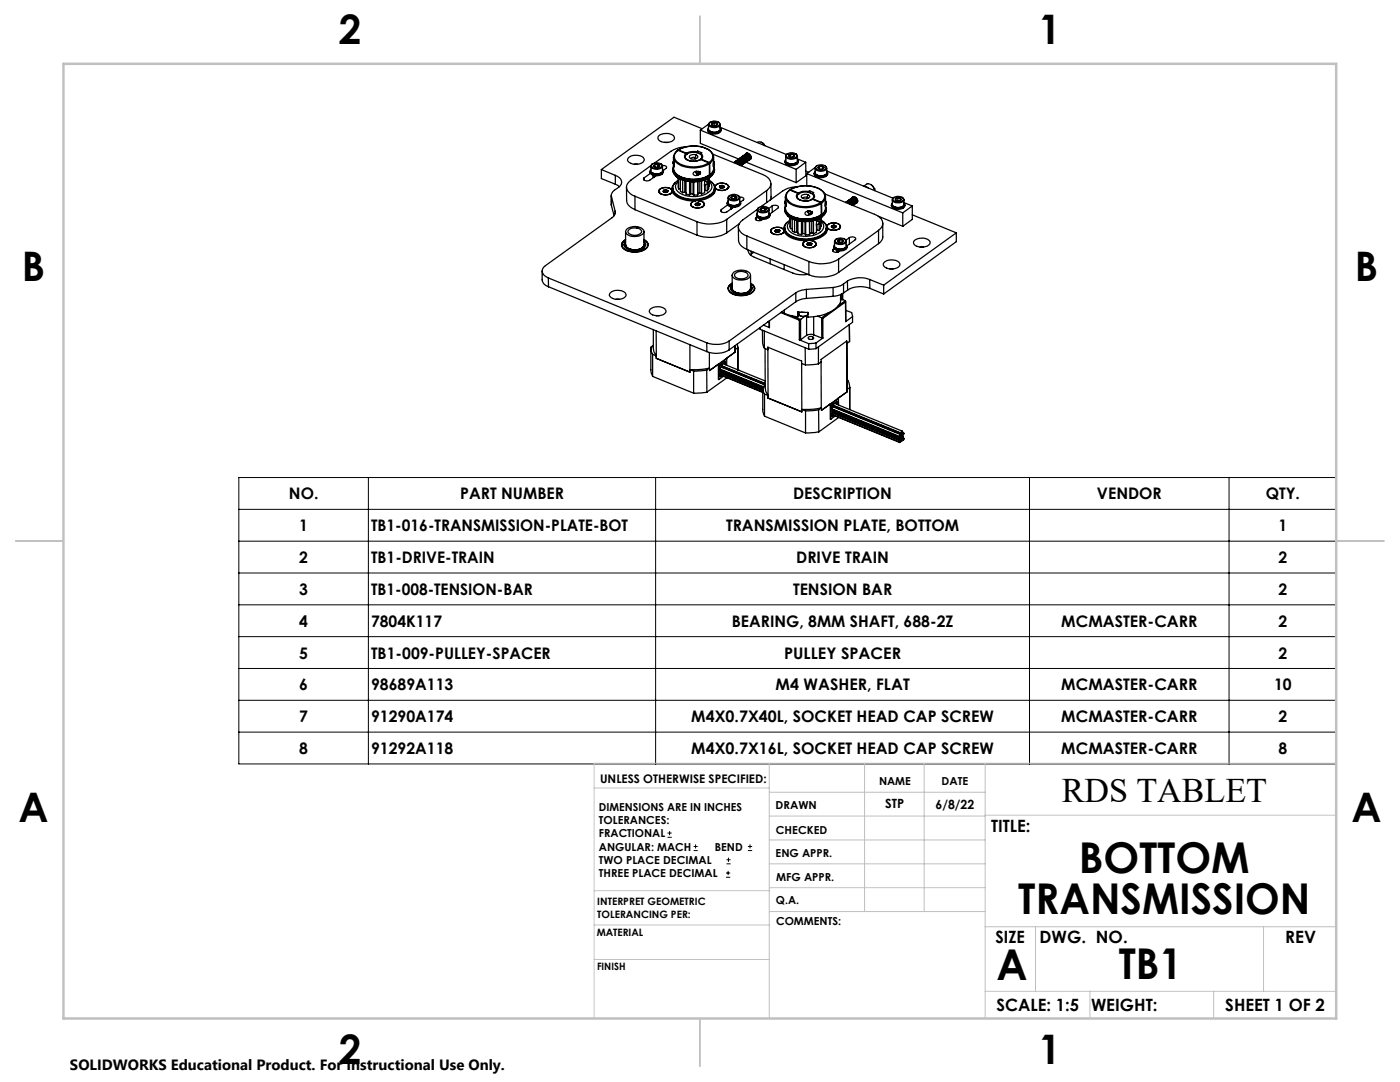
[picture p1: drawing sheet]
<svg xmlns="http://www.w3.org/2000/svg" width="279mm" height="216mm" viewBox="0 0 279 216" stroke-linecap="round" stroke-linejoin="round" font-family="sans-serif">
<g fill="none" stroke="#000" stroke-width=".2">
<path d="M47.7 95.3h219v57.1h-219zM73.5 95.3v57.1M130.8 95.3v57.1M205.5 95.3v57.1M245.3 95.3v57.1M47.7 101.6h219M47.7 108h219M47.7 114.3h219M47.7 120.7h219M47.7 127h219M47.7 133.4h219M47.7 139.7h219"/>
<path d="M47.7 146.1h219M133.2 167.1h.9M133.2 166.2h.9M133.6 165.8v.9M138.4 169.7h.8M138.4 168.9h.8M138.8 168.5v.8M144.9 175h.8M144.9 174.2h.8M145 172.4h.8M145 171.6h.8M145.3 173.8v.8"/>
<path d="M145.4 171.1v.9M149.3 169.7h.8M149.3 168.9h.8M149.7 168.5v.8"/>
</g>
<g fill="none" stroke="#c0c0c0" stroke-width=".2">
<path d="M118.6 157.2h34.9M153.5 152.3v50.9M153.5 158.1h43.1M172.5 152.3v29.6M184.4 152.3v29.6M196.6 152.3v50.9M266.7 152.3h-148.1v50.9M118.6 177.7h35M153.5 167.6h43.1M153.5 162.8h43.1M153.5 172.4h43.1M153.5 177.1h43.1"/>
<path d="M196.6 162.7h70.1M118.6 191.5h34.9M118.6 184.6h35M153.6 181.9h43M196.6 197.8h70.1M196.6 184.9h70.1M206.7 184.9v12.9M217.5 197.8v5.4M242.2 197.8v5.4M252.2 184.9v12.9"/>
</g>
<path d="M139.7 3.2v9.5M3.1 107.9h9.6M266.7 107.9h9.5M139.7 203.2v9.6" fill="none" stroke="#c0c0c0" stroke-width=".25"/>
<path d="M12.7 12.7h254v190.5h-254z" fill="none" stroke="#c0c0c0" stroke-width=".5"/>
<g fill="none" stroke="#000" stroke-width=".25">
<path d="M120 33.8l2.8 1.2M120 33.8v1.8l2.8 1.2M122 39v2M122 39.2l.8 3M122 39.2v1.8M122.8 35a1.3 1.3 0 0 1 1.2 1 1.3 1.3 0 0 1-.6 1.4l-.8 .6a1.21 1.21 0 0 0-.6 1.2M122.8 36.8l.8 .5M122.8 35v1.8M125 37.4l.1 2.6a2.17 2.17 0 0 0 1.6 1.8M125.4 31.5a2.32 2.32 0 0 1 3.1 .1 1.07 1.07 0 0 1-1.3 1.2 1.81 1.81 0 0 1-2-.8zM126.6 32.8h.6M126.7 39.2l12.4 5"/>
<path d="M126.7 39.2v2.6M128.6 35.5v.4M129.8 34.6l-1.2 .9M129.9 33.1l-4 2.8a1.6 1.6 0 0 0-.9 1.6 1.6 1.6 0 0 0 1.2 1.4l.5 .3M130.2 34.5a1.66 1.66 0 0 0 1.7 0M130.2 32.7l1-.2a.65 .65 0 0 1 .8 .8 1.31 1.31 0 0 1-2-.2zM130.2 32.7l-.3 .5a1.46 1.46 0 0 0 2.3 0l-.4-.5M130.4 35.2h.1M130.5 35.2l-.1 .2M130.5 35.1v.3l-.1-.2M130.7 32.8l-.2 .3M130.7 32.8v.5l-.2-.2"/>
<path d="M130.7 35.2l-.3-.2 .2 .3M131 35.1l-1.5 1h-.6l-.4-.2-.1-.1 .2-.3M131.3 32.7l.3 .3M131.3 32.7l-.6 .1M131.3 32.7v.6M131.4 27.1a2.38 2.38 0 0 1 3.1 .2 .79 .79 0 0 1-.8 1l-.9 .1a1.21 1.21 0 0 1-1.5-1zM131.5 38.2h.1M131.5 38.2l.3 .5M131.6 33a.64 .64 0 0 1-1.1 .1M131.6 33l-.2 .3M131.7 37.8a1.69 1.69 0 0 1 2.5 .4 1.64 1.64 0 0 1-2.7 0zM132.2 33l.6 .1 .2 .2v.2l-.6 .5"/>
<path d="M132.2 33.1v1a1.44 1.44 0 0 1-2.3 0v-.9M132.2 33.8l.1 .2a.93 .93 0 0 1-1.2 .9h-.4a.85 .85 0 0 1-.9-.9l.1-.2M132.4 34.1v.2a1.58 1.58 0 0 1-2.7 0v-.1M132.4 38.2l.3 .2 .5-.1M132.4 38.2l.1 .1M132.4 38v.2M132.4 38v.3M132.6 28.4h.7M132.9 37.9l.4 .1M132.9 37.9l-.5 .1M132.9 38.3l-.3 .1M132.9 38.3l.1 .1"/>
<path d="M132.9 37.9v.4M133.3 38l-.1 .3M133.9 38.6l-.1 .1M134.1 37.9a1.88 1.88 0 0 0-2.6 0 .94 .94 0 0 0 1.2 1h.4a1.18 1.18 0 0 0 1.1-.6M134.1 37.9v.1l.2-.5v.1a3.1 3.1 0 0 0 3 2.2 5.5 5.5 0 0 0 5.1-1.5l.2-.8 .2 .5M134.2 38.1l-.3 .5M134.2 38.3a4.9 4.9 0 0 0 4.4 1.8M134.2 38.2v.1M134.3 33.8a2.46 2.46 0 0 0 2.4 2.2 6.3 6.3 0 0 0 5.4-1l.5-.7v-.5M134.3 33.8a2.76 2.76 0 0 0 2.7 2.1 5.7 5.7 0 0 0 5.3-1.2l.3-.9M134.3 32.4l.1 .2M134.3 37.6v.6l.1 .4"/>
<path d="M134.4 32.6h.1M134.4 31.4l.1 1.1a.47 .47 0 0 1 0 .8l-.1-1.1M134.4 33.2l-.1 .6M134.4 32.2l-.1 .2M134.4 32.3v.2l.2 .4M134.4 32.2v.2M134.7 36.5a1.85 1.85 0 0 0-.6 1.4M134.9 35.2a6.4 6.4 0 0 0 6.8 .2M135.3 30a1.42 1.42 0 0 0 .1 2.5 6.1 6.1 0 0 0 6 0M135.3 30a1.53 1.53 0 0 0-.8 1.5 1.53 1.53 0 0 0 1 1.3 6.3 6.3 0 0 0 6.1-.1M135.3 30l1.6 .7M135.3 36l-.6 .5"/>
<path d="M135.3 39.1a6.6 6.6 0 0 0 6.3 0M135.3 35.5l.1 2.2M135.4 29.9a5.7 5.7 0 0 1 6.5 .4 1.36 1.36 0 0 1-.4 2.1M135.4 29.9l-.1 .1M135.4 29.9l1.6 .7M135.4 29.9a6.5 6.5 0 0 1 6.4 .2 1.43 1.43 0 0 1-.2 2.5M135.4 37.7h.4M135.4 35.6v2.1M135.8 35.7v2.4l.4 .4M136.2 35.9v2.6M136.7 38.3l-.5 .2M136.7 38.3l.2 .1"/>
<path d="M136.7 36.1v2.2M136.7 31.3a2.04 2.04 0 0 0 3 .5M136.9 29.3l-1.3 .2-1.2 .4-3.8 2.6M136.9 30.7a.75 .75 0 0 0-.2 .8 .75 .75 0 0 0 .6 .5l.8 .2a2.37 2.37 0 0 0 1.7-.4M136.9 30.7l.2 .1M136.9 36.1v2.6l.7 .2M137 30.6l.1 .2M137.6 36.2v2.7M137.7 31l.6-.2a.71 .71 0 0 1 .9 .6 .95 .95 0 0 1-1.6-.2zM137.9 36.3v2.4M137.9 38.7l-.3 .2M137.9 38.7h.4"/>
<path d="M138.3 38.7l.2 .2M138.3 36.3v2.4M138.4 34.5a.8 .8 0 0 1 1.3 .1 .8 .8 0 0 1-1.4 0zM138.5 36.3v2.6M138.7 31.5l.3 .1M138.7 31.5l-.4-.1-.4 .2M138.7 31.5v.2M138.9 34.3v.1M138.9 34.2v.1M138.9 34.5h.1M138.9 34.2v.2M138.9 30.9l-.2 .6"/>
<path d="M139 34.2l-.1 .3 .3 .2M139.1 30.3a3.3 3.3 0 0 0-2.1 .3M139.1 30.3l-.1 .2M139.1 34.7h.1M139.1 34.7l.2 .1zM139.2 34.2l.3 .4-.3 .1M139.2 36.2v2.7h-.7M139.2 30.2l.9 .3-.2 .1M139.2 30.2l-.1 .1M139.2 30.2l.1 .3M139.3 34.1a.32 .32 0 0 1 .4 .5 .32 .32 0 0 1-.5 .1M139.5 34.3l.1 .1"/>
<path d="M139.6 34.7l.1-.3v.3l-.2 .1M139.7 34.4l-.1 .2M139.7 38.5l-.5 .1M139.7 38.5l.3 .2M139.7 36.2v2.3M139.7 34.2v.5M139.7 31.9a.62 .62 0 0 0 .1-1.1 2.34 2.34 0 0 0-3 .3 .73 .73 0 0 0 .5 .9M139.8 26l19.1 7.8M139.8 26v2.6l7.7 3.1M139.8 31.8l-.1 .1M139.8 31.8l1.6 .7M139.9 30.6a.64 .64 0 0 1 0 1.1"/>
<path d="M139.9 30.6l-.1 .2M139.9 31.7l-.1 .2M139.9 31.7l1.6 .7M140 36.1v2.6M140.1 31.4l-.3 .4M140.1 31.3v.1M140.1 25.7l-5.6-2.3-14.5 10.4M140.6 35.9v2.5l-.6 .3M140.6 36.1h.1M140.7 36.1l.4 .2M140.7 36.9l-.1 .1M140.7 38l-.1 .1"/>
<path d="M140.7 38l.4 .1M140.7 35.9v.2M140.7 36.9v1.1M141.1 36.3v.5M141.1 36.8l-.4 .1M141.1 35.7v.6M141.1 36.8v1.3M141.3 25.9v.1a1.65 1.65 0 0 0 2.6 .2v-.3M141.4 24.8v1a1.38 1.38 0 0 0 2.3 0v-1M141.4 25.5a.5 .5 0 0 0 .2 .9 1.59 1.59 0 0 0 2.3-.6M141.4 32.5l.2 .2M141.4 35a6.3 6.3 0 0 1-5.8 .1"/>
<path d="M141.4 35.6v2.1l-.3 .4M141.4 24.8l-1.6 1.2M141.5 35.9l.6 .5M141.5 32.4l.1 .2M141.5 36.2a1.29 1.29 0 0 1-.2 2.2 5.5 5.5 0 0 1-6-.2 1.24 1.24 0 0 1 0-2M141.5 35.5v1.7l-.1 .1M141.6 24.6a1.33 1.33 0 0 1 2 .1 1.21 1.21 0 0 1-2.1 .1zM141.6 32.7v2.2a6.2 6.2 0 0 1-6.5-.1l-.3-.3a2.29 2.29 0 0 1-.4-1.7M141.6 32.6l.1 2.3M141.7 26.2a1.74 1.74 0 0 0 1.8 0M141.7 34.9l-.1 .1M141.8 24.4h-.2a.43 .43 0 0 0-.2 .4 .43 .43 0 0 0 .2 .4l.7 .2a1.04 1.04 0 0 0 1.4-.7l-.3-.3"/>
<path d="M142.1 24.6v.3M142.1 36.4a1.63 1.63 0 0 1-.8 2.7 6.3 6.3 0 0 1-6.6-.6 1.35 1.35 0 0 1 0-2M142.1 24.9h.1M142.1 36.4l.6 .8M142.3 30.8l9.9 4a1.88 1.88 0 0 1 1.5 2.5l-.7 .7M142.4 33.2a1.58 1.58 0 0 1-.7 1.7M142.4 31.3v1.9M142.4 33.4l.1 .4a2.79 2.79 0 0 1-2.8 2 5.5 5.5 0 0 1-5-1.3l-.3-.4v-.7M142.4 33.2l.2 .6M142.4 33.2h.1M142.5 24.4l.6 .2M142.5 24.4l-.4 .2"/>
<path d="M142.5 24.4v.6M142.6 32.5l-.2-.3a.76 .76 0 0 1 0 1M142.6 37.7l-.2 .9M142.6 32.5h.1M142.7 37.2l.4 .6M142.7 37.2a1.78 1.78 0 0 1 2.7-.1 .74 .74 0 0 1-.9 .9l-1.2-.1-.5-.3M142.8 37.6a2.36 2.36 0 0 1-2 2.1l-1.4 .3M142.8 37.5v.1M142.9 36.9a1.88 1.88 0 0 1 2.4 .2l.1 .2a1.67 1.67 0 0 1-2.7 .1zM143.1 24.6v.3M143.1 24.9a.85 .85 0 0 1-1 0M143.1 24.9h-.1"/>
<path d="M143.6 37.4l.3 .1 .5-.1M143.6 37.4l.1 .1M143.7 37.1l-.1 .3M143.7 37.1v.3M143.7 25.5l.2 .3M143.7 25.4l13.3 5.4M144.1 37l.4 .2M144.1 37l-.4 .1M144.1 37.5h-.2M144.1 37.5h.2M144.1 37v.5M144.5 37.2l-.1 .2"/>
<path d="M145.4 37.3h.1M145.4 37.3l-.3 .5M145.6 39.1a1.35 1.35 0 0 1 1.9 .2 1.12 1.12 0 0 1-1.8 .5l-.3-.4zM145.7 39l-.4 .5a1.46 1.46 0 0 0 2.3 0l-.4-.5M145.9 39.4l.6 .3 .4-.1M145.9 39.4l.2 .2M146.1 39.1l-.2 .3M146.1 39.1v.5M146.5 32.4h.5l.4 .4M146.5 32.4h.1M146.5 32.5a.62 .62 0 0 1 .7-.2 .62 .62 0 0 1 .4 .6M146.6 39.1l.4 .2"/>
<path d="M146.6 39.1h-.5M146.6 32.3h.1M146.6 39.1v.6M146.6 32.4v-.1a.66 .66 0 0 1 .8 0 .66 .66 0 0 1 .3 .7M146.8 32.2h.1M146.9 32.1a.73 .73 0 0 1 .9 .9M147 32.3a.56 .56 0 0 1 .7 .7M147 39.3l-.1 .3M147.1 32a.67 .67 0 0 1 .8 .1 .67 .67 0 0 1 .1 .9h-.1M147.1 32h-.1a.72 .72 0 0 1 .8 .3 .72 .72 0 0 1 .1 .8M147.2 32a.66 .66 0 0 1 .9 0 .66 .66 0 0 1 .1 .8M147.2 31.9h.1"/>
<path d="M147.3 31.8h.1M147.4 31.9a.63 .63 0 0 1 .8 0 .63 .63 0 0 1 0 .9M147.5 31.7h.1M147.5 31.8v-.1a.63 .63 0 0 1 .9 .1 .63 .63 0 0 1-.1 .9M147.6 39.3l.6 .1 .2 .3-.6 .6M147.6 31.6h.1M147.6 31.7v-.1a.63 .63 0 0 1 .9 .1 .63 .63 0 0 1-.1 .9M147.6 39.4v1a1.41 1.41 0 0 1-2.3 0v-.9M147.7 31.5h.1M147.9 31.4a.68 .68 0 0 1 .8 .2 .68 .68 0 0 1 0 .9h-.1M147.9 31.4h.1M148 32.9h.1"/>
<path d="M148.1 31.3a.66 .66 0 0 1 .8 .1 .66 .66 0 0 1 .1 .8l-.1 .1M148.1 31.3h-.1a.68 .68 0 0 1 .8 .2 .68 .68 0 0 1 0 .8l-.1 .1M148.2 32.8h.1M148.2 31.2v.1a.53 .53 0 0 1 .5-.3 .53 .53 0 0 1 .5 .4l.1 .5-.1 .2-.2 .1M148.3 32.7h.1M148.3 31.1v.1a.63 .63 0 0 1 .9 0 .63 .63 0 0 1 0 .9M148.4 31h.1a.63 .63 0 0 1 .9 .1 .63 .63 0 0 1-.1 .9M148.4 32.6h.1M148.6 32.5h.1M148.6 30.9h.1M148.6 31v-.1a.64 .64 0 0 1 .9 .1 .64 .64 0 0 1 0 .9M148.7 30.8h.1a.69 .69 0 0 1 .8-.1 .69 .69 0 0 1 .3 .7v.3l-.4 .2"/>
<path d="M148.8 32.4l-.1 .1M148.9 30.7a.71 .71 0 0 1 .7 .2 .71 .71 0 0 1 .1 .8l-.1 .1M148.9 32.3l10 4.1M149 30.6h.1M149 32.2h.1M149.2 30.5l-.2 .1M149.2 32.1h.1M149.2 30.6h-.2M149.3 32h.1M149.4 31.9h.1M149.6 31.8h.1M149.7 31.7h.1"/>
<path d="M149.9 31.6l-.2 .1M149.9 31.6h.1M151.1 28.4h.1a1.07 1.07 0 0 1 1.4 .7l-.4-.6M153 38l-8 5.8M153 38v2.4M153.8 36.7l.1 2.6-.2 .6M156.7 32.2v.1a1.55 1.55 0 0 0 2.3 .5l.2-.2 .1-.4M156.7 39.3v.8M156.8 31.2v.9a1.38 1.38 0 0 0 2.3 0v-.9M156.8 31.8a.51 .51 0 0 0 .2 .8 1.76 1.76 0 0 0 2.3-.4l-.2-.4M157 30.8a1.34 1.34 0 0 1 2 .2 1.26 1.26 0 0 1-2.1 0zM157.1 32.5l.7 .2 1.1-.2"/>
<path d="M157.4 31a.65 .65 0 0 0 1.1 .1M157.4 31l.2 .3M157.6 37.9a1.42 1.42 0 0 0 .1 2.5 6.1 6.1 0 0 0 6.1 0M157.6 37.9a1.57 1.57 0 0 0-.8 1.5 1.57 1.57 0 0 0 1 1.3 6.2 6.2 0 0 0 6.1-.1M157.6 37.9l1.6 .7M157.7 37.9a5.8 5.8 0 0 1 6.5 .3 1.39 1.39 0 0 1-.3 2.2M157.7 37.9h-.1M157.7 37.9l1.6 .6M157.8 37.8a6.1 6.1 0 0 1 6.6 .6 1.44 1.44 0 0 1-.4 2.1M157.8 30.8h.6M157.8 30.8l-.4 .2M157.8 30.8v.5"/>
<path d="M158.4 30.8l.1 .3M158.4 30.8v.5l.1-.2M158.8 30.7l.3 .3a.95 .95 0 0 1-1.3 .8 .85 .85 0 0 1-1-.8l.4-.3M158.9 33.8v2.6M159.1 39.2v.1M159.1 39.3a1.76 1.76 0 0 0 2.2 .8l.8-.3M159.1 31.7l1.7 .7M159.2 37.2l-.6 .1a4.8 4.8 0 0 0-2.4 .8l-4.3 3.1M159.2 38.6a.75 .75 0 0 0-.2 .8 .75 .75 0 0 0 .6 .5l.9 .2a2.37 2.37 0 0 0 1.6-.3M159.2 38.6l.1 .2M159.3 38.5l.2 .2M160.1 38.9l.2-.1a.81 .81 0 0 1 1.3 .5 .95 .95 0 0 1-1.7-.2z"/>
<path d="M160.8 34.1l.6 .3M160.8 32.4v2.7l-1.9 1.3M160.8 32.4l-1.9 1.4M161 34.6l19.2 7.9M161 34.6v2.4M161.1 39.4l.2 .2M161.1 39.4h-.7l-.2 .2M161.1 39.4v.3M161.3 38.8l-.2 .6M161.4 38.2a2.74 2.74 0 0 0-2.1 .3M161.4 38.2l-.1 .2M161.6 38.1l.8 .3-.2 .2"/>
<path d="M161.6 38.1l-.2 .1M161.6 38.1v.4M162.1 39.8h.1M162.1 39.8a.61 .61 0 0 0 0-1.1 2.46 2.46 0 0 0-3 .3 .69 .69 0 0 0 .5 .9M162.1 39.8l1.7 .6M162.2 38.6a.64 .64 0 0 1 0 1.1M162.2 38.6l-.1 .1M162.2 39.7l-.1 .1M162.2 39.7l1.7 .7M162.4 39.2l-.3 .5M162.7 33.5v1a1.38 1.38 0 0 0 2.3 0v-1M162.7 34.2l-.2 .2a1.01 1.01 0 0 0 1.4 .9l.4-.1a.85 .85 0 0 0 .8-.8l-.1-.2"/>
<path d="M162.7 33.4l-1.7 1.2M162.9 33.1l1-.2a.81 .81 0 0 1 1 .6 1.38 1.38 0 0 1-2.1 0zM163 33.1l-.3 .3a1.04 1.04 0 0 0 1.4 .7 .7 .7 0 0 0 .8-.8l-.3-.2M163.3 33.4a.66 .66 0 0 0 1.1 0M163.3 33.4l.1 .3M163.5 33.2h.6M163.5 33.2l-.2 .2M163.5 33.2v.5M164.1 33.2l.3 .2M164.1 33.2v.5M164.4 33.4l-.2 .3M164.6 38.7l9.9 4.1a1.88 1.88 0 0 1 1.5 2.5l-.7 .7"/>
<path d="M164.7 34.9a1.6 1.6 0 0 1-1.8 0M164.7 39.3v1.1a.45 .45 0 0 0 0 .7M165 34.1l13.2 5.4M165.2 34.5v.2a1.58 1.58 0 0 1-2.7 0v-.1M169.4 40h-.1a.75 .75 0 0 1 .8 .2 .75 .75 0 0 1 .1 .8M169.5 39.9a.71 .71 0 0 1 .8 .2 .71 .71 0 0 1 0 .8h.1M169.5 39.9h.1M169.7 39.8h-.1a.71 .71 0 0 1 .8 .2 .71 .71 0 0 1 .1 .8M169.8 39.7a.71 .71 0 0 1 .7 .2 .71 .71 0 0 1 .1 .8M169.9 39.5v.1a.72 .72 0 0 1 .8 .2 .72 .72 0 0 1 0 .8h.1M170 39.5a.74 .74 0 0 1 1 0 .74 .74 0 0 1 0 1l-.2 .1M170.1 39.5h-.1a.72 .72 0 0 1 .8 .2 .72 .72 0 0 1 .1 .8"/>
<path d="M170.2 39.4a.72 .72 0 0 1 .7 .2 .72 .72 0 0 1 .1 .8h.1M170.3 39.3h.1M172.4 37.1a1.22 1.22 0 0 1 1.4-.3 1.22 1.22 0 0 1 .8 1.2M172.5 37.2h.1M172.5 37.2l.8 .3M173.9 36.9l.3 .2 .3 .6M174.5 37.7h.1M178.1 39.9v1l.3 .3 .4 .1M178.4 39.4l.9-.2a.76 .76 0 0 1 1 .7 1.37 1.37 0 0 1-2.1-.1zM178.4 39.4a.42 .42 0 0 0-.2 .7 1.54 1.54 0 0 0 2.2-.2l-.4-.5M178.7 39.6l.1 .3M178.8 39.9v.1"/>
<path d="M179.2 39.4l.5 .2M179.2 39.4l-.5 .2M179.2 39.4v.7M179.7 39.6l.1 .3M179.7 39.6v.3M179.8 39.9a.83 .83 0 0 1-1 0M179.8 39.9l-.2 .1M180.4 39.8v1a1.33 1.33 0 0 1-1.6 .5M108.2 54.1v1.7a1.59 1.59 0 0 0 1.3 1.4M109.4 55.5l31.6 12.9M109.4 55.5l.1 1.7M109.5 57.2l31.6 13"/>
<path d="M121.8 58.5a2.27 2.27 0 0 1 3.1 .1 1.06 1.06 0 0 1-1.3 1.1 1.89 1.89 0 0 1-2-.8zM122 41l.6 2M122.8 42.2a1.21 1.21 0 0 1-.6 1.2l-13.4 9.6a1.2 1.2 0 0 0-.6 1.2 1.2 1.2 0 0 0 .8 1l.4 .3M122.8 42.2v.4M122.9 59.7h.7M124.7 47.9l-.5 .5-.2 .5M124.8 47.8a1.14 1.14 0 0 0-.7 1.2 1.14 1.14 0 0 0 1 1 4 4 0 0 0 4.1-.7 1.13 1.13 0 0 0-.7-1.5M124.8 48.9a2.04 2.04 0 0 0 2.7 .8 1.14 1.14 0 0 0 1-.8M124.8 47.9a1.04 1.04 0 0 0-.7 1 1.04 1.04 0 0 0 .8 1 3.5 3.5 0 0 0 4.4-.8 1.08 1.08 0 0 0-.8-1.2M124.8 48.3a.86 .86 0 0 0-.2 .9 .86 .86 0 0 0 .8 .6 3.1 3.1 0 0 0 3.3-.5 .75 .75 0 0 0-.2-1.1l.4 .7M124.8 48.8a1.22 1.22 0 0 0 1.4 1h.9l1.1-.4M124.8 46.2v2.7a2.25 2.25 0 0 0 3.1 .7l.3-.1"/>
<path d="M124.8 48.3l-.3 .6M125.1 45.7a2.56 2.56 0 0 1 3.4 .3 1.17 1.17 0 0 1-1.4 1.2 1.83 1.83 0 0 1-2.3-1zM125.4 45.9a1.85 1.85 0 0 1 2.7 .2 1.64 1.64 0 0 1-2.8 .3zM126.7 41.8l12.4 5.1M128.5 48.8l-.3 .6M128.5 46.2v2.8l-.3 .5M128.7 47.9l.4 .4 .3 .6M137.9 40.8l.3 .5M138 40.4a1.88 1.88 0 0 1 2.5 .2 .98 .98 0 0 1-1.3 .9h-.3a.85 .85 0 0 1-1-.9zM138.6 40.1h.1M138.8 40.9l.3 .1 .5-.1M138.8 40.9l.1 .1"/>
<path d="M138.8 40.6v.3M139.1 44.2v2.7M139.3 40.5l.4 .2M139.3 40.5l-.5 .1M139.3 41h-.3M139.3 41h.1M139.3 40.5v.5M139.3 40h.1M139.4 40a1.06 1.06 0 0 1 1.2 .8 1.66 1.66 0 0 1-2.7 0 .78 .78 0 0 1 .7-.7M139.7 40.7l-.1 .2M140.3 41.2l-.1 .1M140.5 40.8l-.2 .4"/>
<path d="M140.5 40.7v.1M144 41.8v.5M145 43.8a6.9 6.9 0 0 1-5.9 .4M145 46.5a6.9 6.9 0 0 1-5.9 .4M145 43.8v2.7M145.1 40.5a.88 .88 0 0 0 1.2 .8h.4a.92 .92 0 0 0 1.1-.8M145.2 40.9l-1.2 .9M145.3 40.1a.47 .47 0 0 0 0 .8 1.86 1.86 0 0 0 2.5-.3l-.2-.5M145.6 40.8a1.69 1.69 0 0 0 1.8 0M145.8 41.3h.1M145.8 41.2l.3 .3M145.8 41.5l.1 .2"/>
<path d="M145.8 41.3l.3 .3M145.9 41.5l-.1 .2v-.1M145.9 41.3l-.1 .2 .1 .2M145.9 56.7l-.4 .4-.2 .5M146 56.7h-.1M146.1 56.5a1.13 1.13 0 0 0-.8 1.2 1.13 1.13 0 0 0 1 1 4 4 0 0 0 4.2-.7 1.08 1.08 0 0 0-.7-1.5 1.09 1.09 0 0 1 .7 1.1 1.09 1.09 0 0 1-.8 1 4.2 4.2 0 0 1-3.9-.3 .98 .98 0 0 1-.4-.9 .98 .98 0 0 1 .7-.8M146.1 57.6a2.02 2.02 0 0 0 2.6 .9 1.3 1.3 0 0 0 1.1-.9M146.1 56.9v.1a.88 .88 0 0 0-.2 .9 .88 .88 0 0 0 .7 .6 2.89 2.89 0 0 0 3.5-.8v-.3l-.3-.5M146.1 54.9v2.7a1.71 1.71 0 0 0 2.2 1 1.28 1.28 0 0 0 1.5-1M146.1 57l-.3 .6M146.3 41.4l-1.4 1h-.5l-.5-.2-.1-.1 .2-.3M146.5 54.3a2.53 2.53 0 0 1 3.3 .5 1.32 1.32 0 0 1-1.6 1.1 1.9 1.9 0 0 1-2.1-.9v-.2z"/>
<path d="M146.7 54.6a1.87 1.87 0 0 1 2.5 .1 .86 .86 0 0 1-1.1 .9 1.19 1.19 0 0 1-1.5-.8zM147.4 45.3v2.6a2.17 2.17 0 0 0 1.6 1.9M147.5 44.7l-2.5 1.8M149 47.1l12.4 5.1M149 47.1v2.7M149 49.8l12.4 5M149.3 49.9a1.58 1.58 0 0 0 1.2 1.4l8.3 3.4 1.2 .1h1.2M149.8 57.6h.1M149.8 57.5a1.25 1.25 0 0 1-1.5 1h-.9a1.22 1.22 0 0 1-1.3-1M149.8 57l.3 .6M149.8 54.9v2.7M149.9 56.7l.7 .6v.3"/>
<path d="M149.9 50.7l-.1 .2M149.9 50.1v.6M150.4 50.3l-.5 .4M150.9 43.4l-.2 .3 .3 .3h.6l.4-.1M150.9 43.4v.5M151 42.9a.86 .86 0 0 0 1.1 .8h.8a.78 .78 0 0 0 .7-.8M151.1 43.3l-.2 .1M151.1 41.8v1a1.44 1.44 0 0 0 2.4 0v-1M151.1 42.5l-.1 .3a1.17 1.17 0 0 0 1.5 .8 1.12 1.12 0 0 0 1.1-.8l-.1-.3M151.2 41.8l-3 2.1a1.6 1.6 0 0 0-.8 1.6 1.6 1.6 0 0 0 1.1 1.3l.5 .3M151.4 41.5l.8-.3a.95 .95 0 0 1 1.2 .6 1.37 1.37 0 0 1-2.1 .1zM151.4 43.2a1.75 1.75 0 0 0 1.8 0"/>
<path d="M151.5 41.4l-.1 .1a.45 .45 0 0 0-.1 .7l1 .3a1.01 1.01 0 0 0 1.2-.7l-.4-.4M151.7 43.8v.2M151.7 43.7l.1 .3M151.7 43.9v.1M151.7 41.8l.2 .2M151.9 43.9l-.2-.3 .3 .3M151.9 43.7l.3 .1-.2 .1M152 41.5l-.3 .3M152 41.5v.5M152.5 41.5l.4 .2M152.5 41.5h-.5M152.5 41.5l.1 .5"/>
<path d="M152.9 41.7a.71 .71 0 0 1-1.2 .1M152.9 41.7l-.2 .3M153.7 51.7v.9M153.8 46.1l.3 .5M154 45.8a1.88 1.88 0 0 1 2.5 .1 .98 .98 0 0 1-1.3 .9 1.01 1.01 0 0 1-1.4-.9zM154.1 41.1l.5-.1h.5l.3 .4-1.8 1.3M154.1 41.1l-.7 .5M154.1 41.1v1.3M154.7 46.2l.4 .2 .4-.2M154.7 46.2l.1 .1M154.8 45.9l-.1 .3M154.8 45.9v.3"/>
<path d="M155.2 45.8l.4 .2M155.2 45.8l-.4 .1M155.2 46.3h-.2M155.2 46.3h.1M155.2 45.8v.5M155.6 46l-.1 .2M156.2 46.6h.1M156.4 45.8a1.88 1.88 0 0 0-2.6 .1 .91 .91 0 0 0 1.2 .9h.4a1.18 1.18 0 0 0 1.1-.6M156.4 45.8v.1M156.5 45.9l.1-.5v.2a2.23 2.23 0 0 0 1.8 1.8 6.4 6.4 0 0 0 6.1-.8l.4-.7v-.5l.2 .6M156.5 46.1l-.3 .5M156.5 46.2a4.8 4.8 0 0 0 4.5 1.8"/>
<path d="M156.5 46.1v.1M156.5 52.8v1M156.7 40.3v.2M156.7 45.6l-.1 .5 .2 .5M156.7 40.5h.1M156.7 40.5v.1M156.7 40.6l.1 .5M156.7 40.1v.4M156.7 40.1l.1 .4a.47 .47 0 0 1 0 .7v-.1M156.7 41.1l-.1 .7M156.8 40.1l-.1 .2M156.8 40.3l-.1 .2 .2 .3"/>
<path d="M156.8 40.1l-.1 .3M157.2 43.1a6.2 6.2 0 0 0 6.8 .2M157.7 43.9l-.6 .5a1.69 1.69 0 0 0-.7 1.4M157.7 43.4l.1 2.2M157.8 45.6h.3M157.8 43.5v2.1M158.1 43.7v2.3l.5 .4M158.6 43.9v2.5M158.8 58.4l-13.3 9.7M158.8 58.4v1.8M159 46.2l-.4 .2M159 46.2l.2 .2"/>
<path d="M159 44v2.2M159.2 44.1v2.5l.7 .2M159.9 44.2v2.6M160.2 48.7h.1M160.2 48.7l.3 .5M160.2 44.2v2.4M160.2 46.6l-.3 .2M160.2 46.6h.5M160.4 48.4a1.69 1.69 0 0 1 2.5 .3 1.64 1.64 0 0 1-2.7 .1zM160.7 46.6l.1 .2M160.7 44.2v2.4M160.8 42.3a.85 .85 0 0 1 1.3 .2 .79 .79 0 0 1-.7 .5 .79 .79 0 0 1-.7-.5z"/>
<path d="M160.8 44.2v2.6M160.9 57.7l-.9 .2-1.2 .5M160.9 59.5a4.2 4.2 0 0 0-2.1 .7M160.9 57.7v1.8M161 48h.1M161.1 48.8l.3 .2 .5-.1M161.1 48.8l.1 .1M161.1 48.5v.3M161.1 48.5v.4M161.2 42.3h.1M161.2 42.2v.1M161.2 42.1v.1"/>
<path d="M161.3 42.1v.3M161.3 42.2v.2l.2 .3M161.4 42.7h.1M161.4 52.2v2.6M161.5 42.1a.28 .28 0 0 1 .3 .3 .28 .28 0 0 1-.3 .3M161.6 44.2v2.6h-.8M161.6 48.4l.4 .2M161.6 48.4l-.5 .1M161.6 48.9h-.2M161.6 48.9h.1M161.6 48.4v.5M161.7 42.1a.32 .32 0 0 1 .3 .4 .32 .32 0 0 1-.5 .2"/>
<path d="M161.7 48h.1M161.7 48a1.06 1.06 0 0 1 1.2 .8 1.66 1.66 0 0 1-2.7 0 .84 .84 0 0 1 .8-.8M161.8 42.2l.1 .1M162 48.6l-.1 .3M162 42.3v.3M162 46.5l-.4 .1M162 46.5l.3 .1M162 44.1v2.4M162 42.3v.4M162.1 42.2v.4M162.3 44v2.6M162.9 48.7l-.3 .5"/>
<path d="M162.9 48.7h.1M162.9 43.9v2.5l-.6 .2M162.9 44.1h.1M163 44.1l.5 .1M163 44.8l-.1 .1M163 45.9l-.1 .1M163 45.9l.5 .1M163 43.8v.3M163 44.8v1.1M163.4 43.6l.1 .6M163.5 44.2v.5M163.5 44.7l-.5 .1"/>
<path d="M163.5 44.7v1.3M163.8 40.4l.1 .2M163.8 42.9a6.2 6.2 0 0 1-5.9 .2M163.8 43.5v2.1l-.3 .4M163.9 43.9l.5 .4M163.9 40.6v2.3a6.2 6.2 0 0 1-6.5-.2 1.82 1.82 0 0 1-.7-2M163.9 40.4l.1 .1M163.9 44.1a1.29 1.29 0 0 1-.2 2.3 5.5 5.5 0 0 1-6.1-.2 1.24 1.24 0 0 1 .1-2M163.9 43.4v1.8h-.1M163.9 47a6.5 6.5 0 0 1-6.2 .1M164 40.5v2.3M164 42.8l-.1 .1"/>
<path d="M164.4 44.3a1.63 1.63 0 0 1-.8 2.8 6.5 6.5 0 0 1-6.6-.7 1.4 1.4 0 0 1 .1-2M164.5 44.4l.5 .7M164.7 40.1l.2 .3M164.7 41.1v.4a1.54 1.54 0 0 1-.7 1.3M164.7 40.1a.77 .77 0 0 1 0 1M164.7 41.3a1.86 1.86 0 0 1-1.4 2.1 6.4 6.4 0 0 1-6-.6l-.5-.7-.1-.7M164.7 41.1l.2 .6M164.9 45.6l-.2 1M164.9 40.4h.1M164.9 41.7v.2a2.29 2.29 0 0 1-1.8 1.9 6.1 6.1 0 0 1-6.1-.9l-.2-.4-.2-.7M164.9 41.7a2.36 2.36 0 0 1-2.2 2 6.4 6.4 0 0 1-5.5-.8 1.39 1.39 0 0 1-.6-1.1M165 45.1l.4 .6"/>
<path d="M165 45.1a1.78 1.78 0 0 1 2.7-.1 .69 .69 0 0 1-.8 .9l-.4 .1a1.6 1.6 0 0 1-1.4-.5M165.1 45.5a2.28 2.28 0 0 1-1.9 2.1l-1.5 .4M165.1 45.5h.1M165.2 44.9a1.88 1.88 0 0 1 2.5 .1 .98 .98 0 0 1-1.3 .9h-.4a.7 .7 0 0 1-.7-.2 .7 .7 0 0 1-.1-.8zM165.9 45.3l.4 .2 .5-.1M165.9 45.3l.2 .1M166 45l-.1 .3M166 45v.4M166.3 57.4l-5.4 .3M166.3 57.4v1.7M166.3 59.1l-5.4 .4M166.3 49.7l-.1 .2a.82 .82 0 0 0 1.4 .2"/>
<path d="M166.3 49.7v.5M166.4 49.2a.89 .89 0 0 0 1.2 .9h.4a.86 .86 0 0 0 1.1-.9M166.4 44.9l.4 .2M166.4 44.9l-.4 .1M166.4 45.4h-.2M166.4 45.4h.2M166.4 44.9v.5M166.5 49.6l-.2 .1M166.5 48.2v.9a1.38 1.38 0 0 0 2.4 0v-.9M166.5 48.8a.65 .65 0 0 0 0 .7 .65 .65 0 0 0 .7 .3l.8 .1a.98 .98 0 0 0 1.1-.8l-.2-.3M166.8 47.8l.5-.2 .7-.1a.57 .57 0 0 1 .6 .2 .57 .57 0 0 1 .1 .6l-.9 .3a.71 .71 0 0 1-.8 0 .71 .71 0 0 1-.2-.8zM166.8 49.5a1.75 1.75 0 0 0 1.8 0"/>
<path d="M166.8 45.1v.3M166.9 47.7l-.4 .4a1.4 1.4 0 0 0 2.3 .2l.1-.2-.4-.4M167.1 50h.1M167.1 50l.3 .2M167.1 50.2v.1M167.1 50l.2 .2M167.1 48l.2 .3M167.1 50.2v.2M167.1 50v.3M167.4 51.7a6.9 6.9 0 0 1-6 .5M167.4 54.4a6.6 6.6 0 0 1-6 .4M167.4 51.7v2.7"/>
<path d="M167.6 47.8h.5M167.6 47.8l-.5 .2M167.6 47.8v.6M167.7 45.2l-.3 .5M167.7 45.2h.1M167.7 59.8h.1M167.9 58.9l.1-.2v.8l-.3 .3M167.9 58.7l-.1 .5a2.7 2.7 0 0 1-1.7 2.8 9.6 9.6 0 0 1-4.8 1.3v-1l-2.1-.1v1M167.9 59.7l.8 .3M168.1 47.8l.2 .4M168.1 47.8v.5M168.1 58.6v1.2"/>
<path d="M168.2 58.6v1.2M168.3 48.2a.82 .82 0 0 1-1 .1M168.3 48.2l-.2 .1M168.3 56.7l-.6 .3-1.4 .4M168.3 58.5a3.9 3.9 0 0 1-2 .6M168.3 56.7v1.8M168.8 40.4h.4l.4 .3M168.8 40.4h.1M168.8 40.4a.65 .65 0 0 1 1.1 .5M168.9 40.3h.1M169.1 40.2a.72 .72 0 0 1 .9 .7M169.1 56.1l-.8 .6"/>
<path d="M169.1 56.1l.1 1.8M169.2 57.9l-.9 .6M169.2 40.1a.77 .77 0 0 1 .9 .9M169.5 47.4l.8-.1 .4 .1 .1 .3-1.7 1.3M169.5 47.4l-.7 .5M169.5 47.4v1.3M173.6 55.8a5 5 0 0 0-4.5 .3M173.6 55.8l2.8 1.1M173.6 55.8v1.7M173.6 57.5a5.2 5.2 0 0 0-4.4 .4M173.6 57.5l2.8 1.2M175.3 43.1l4.9 2.1"/>
<path d="M175.3 48.6l-7.9 5.8M175.3 46l-7.9 5.7M175.3 46v2.6M176.2 44.6v2.6a1.68 1.68 0 0 1-.9 1.4M176.4 56.9v1.8M176.4 52.4a2.32 2.32 0 0 1 3.2 .2 1.11 1.11 0 0 1-1.4 1.1 1.54 1.54 0 0 1-1.9-1.1zM177.6 53.7h.7M178.4 41.2l.4 .2M180.1 41.2l-.6 .2h-.7M180.2 42.5v2.7M180.4 40.5l.2 .2a.98 .98 0 0 1-1.3 .9h-.4a.85 .85 0 0 1-1-.9l.2-.2M180.4 40.4l1.7 .7"/>
<path d="M180.6 40.9v.1a1.58 1.58 0 0 1-2.7 0v-.1M182.1 42.9l8.8 3.6M182.1 41.1v2.7l-1.9 1.4M182.1 41.1l-1.9 1.4M182.5 48a2.42 2.42 0 0 1 3.1 .2 1.15 1.15 0 0 1-1.3 1.1h-.5a1.21 1.21 0 0 1-1.5-1zM184.3 49.3h-.7M190.9 46.5l-14.5 10.4M190.9 46.5v1.7l-14.5 10.5M129.8 61.7a2.38 2.38 0 0 1 3.1 .2 .79 .79 0 0 1-.9 1l-.9 .1a1.21 1.21 0 0 1-1.5-1.1zM129.9 69.4v4.5l.3 1.2M130.2 75.1l8.2 3.4M130.2 70.7v4.4"/>
<path d="M130.2 70.7l.8 .3M130.4 69.2l.1 1 .5 .8M130.4 68.9l-.5 .4 .1 .9 .2 .5M130.4 65.8v3.7M131 66v5.5M131 71v.5M131.6 63h-.6M137.7 68.8v5.5l-6.7-2.8M138.4 74v4.5M141 73.8l-2.6 .2M141 68.4l.1 1.8M141 73.8l.1 4.4"/>
<path d="M141.1 78.2l-2.7 .3M141.6 70.3v3.1M141.6 73.4l-1.4 .3-2.5 .1 .7 .2M141.6 73.4l-.6 .4M143.5 72.7h-.1v3h.1M143.5 72.7v3M143.7 73.6l.3-.3 8.7 3.5-.5 .4M143.7 73.7l8.5 3.6M143.7 73.7l8.6 3.5M143.8 74.8h.1M143.8 74.8l8.4 3.5M143.8 74.8l8.4 3.4"/>
<path d="M143.8 74.2l.2-.3 8.2 3.4v4.7l.4 1M143.8 74.2l8.4 3.5M143.8 74.2l8.4 3.4M144 73l.3-.4 8.4 3.4M144 73l8.7 3.6M144 74.9l-.2 .2M144 73l8.7 3.5M144 74.5l8.2 3.4-8.3-3.4-.1 .1M144 74.5h.1M144.1 74.4l-.1 .1M144.3 73.2v.1M144.3 73.3v.1"/>
<path d="M144.3 74h.1M144.3 73.3l8.4 3.5M144.4 75.1l-.9 .6M144.4 74.1h.1M144.6 72.2v.5M144.7 72.8v-.7l-1 .8 .1 2.3 .2-.2M144.9 71.5l.1 .1M145 71.6v1.3M145 71.6l-1.5 1.1M145.1 75.4l-4 2.8M145.5 68.1a5.3 5.3 0 0 1-4.5 .3M145.5 69.8a5.2 5.2 0 0 1-4.4 .4"/>
<path d="M145.5 68.1v1.7M146.7 69v1.3l-5.1 3.6v-.5M146.7 68.9v.5M147.1 68.7l.1 .7-.5 .4v-.7M147.2 73.8h.1M147.2 69.3v4.5M151.6 65.4l.1 .3M151.7 65.7l9.7 4M151.7 65.3v.4M152.2 65.9v2.5l.3 1.1M152.2 77.2l.1 .9 .3 .5M152.4 64.9l1.2 .5"/>
<path d="M152.5 66.1v3.4M152.6 78.6v4.4M152.6 78.6l.7 .3M152.7 69.5v7.9M152.7 77.2l.2 1 .4 .7M153.2 64.3l.3 .1M153.2 69.3l6.8 2.7v.5M153.2 69.3v.5l-.7-.3M153.2 69.3l.1 10.1M153.3 78.9v.5M153.3 79.4l6.7 2.8v-.5M153.5 64.1l.1 1.3"/>
<path d="M153.6 64v1.4M155.8 62.4l3.7 1.5M155.9 62.3l.6 .2M156.5 62.5l2.7 .7M156.5 61.9v.6M157.9 63l1.9 .7M158.8 60.2l-13.3 9.6M159.3 62.2v.6M159.3 62.8l-.1 .4M159.4 62.6l-.1 .2M159.4 62.3v.5M159.4 62.7v.1"/>
<path d="M159.5 67.8h.3M159.5 63.9v3.9M159.5 67.8l1.9 .8M159.6 63l.6 .1 .8-.1M159.8 63.7l-.3 .2M159.8 63.7v4.1M159.9 62.3h.7M160 72.5l.7 .3M160 72.5v9.2M160.6 63.1l-.8 .6M160.7 69.4v3.4M161 63v3.9"/>
<path d="M161 66.9l-1.2 .9M161.2 62.6a1.12 1.12 0 0 1-1.8 .2M161.2 62.3v.3M161.2 62.6h.1M161.2 62.7h.1M161.3 67.3a.63 .63 0 0 1 1.1 .2 .63 .63 0 0 1-1.1-.2zM161.4 68.6v1.1M162.2 67.2v.5M162.4 66.8a1.63 1.63 0 0 0-1.4 .1M162.4 63.2v3.6M162.4 66.8l1.6 .7M162.8 68.4l-1.4 .2"/>
<path d="M162.8 69.6l-1.4 .1M162.8 68.4v1.2M163.2 63.1l.8 .3M163.3 72.6l-2.6 .2M163.3 69.2v3.4M163.9 72.2v9.2M164 63.4l.2 .1M164 63.4v4.1M164 67.5h.2M164.2 67.5l-1.4 .9M164.2 63.5v4M165.4 62.4l-1.4 1"/>
<path d="M167.3 79.5h.1M167.3 79.5l-1.5 1.1M167.3 79.5l.1 1.3M168.7 60l.1 .3-4.6 3.2M168.7 60l-1.4 1M168.8 61.9l1.2 .5 .1 .8M168.8 60.2v4M168.8 64.1v.1M169 68.1l-5.1 3.6v.5l-.6 .4M169 68.1v.4l.5-.3M169 68.1v10.1M169 77.7v.5"/>
<path d="M169 68.5l.1 8.9M169 78.2l-5.1 3.7v-.5M169.1 77.1l-.1 .6M169.1 75.8a1.96 1.96 0 0 1 .5 1.5l-.6 .4M169.5 64.8v3.4M169.5 68.1v.1M169.6 77.2v4.5M170.1 63.2l-1.3 1M170.1 63.2v1.1l-7.3 5.3M152.6 83l8.2 3.4M160 81.7l.8 .3M160.8 82v4.4"/>
<path d="M163.4 81.8l-2.6 .2M163.4 81.8v4.4M163.4 86.2l-2.6 .2M163.9 81.4l-1.4 .2-2.5 .1M163.9 81.4l-.5 .4M165.8 80.6h-.1v3h.1M165.8 80.6v3M166.1 81.5l.2-.3 13.5 5.5M166.1 81.7l14 5.8M166.1 82.5l.1-.1 13.5 5.5M166.1 82.8l13.5 5.5M166.1 81.6l13.5 5.5"/>
<path d="M166.1 82.7l13.4 5.5M166.2 82.1l13.5 5.6M166.3 82.9l-.2 .1M166.3 80.9l.3-.4 13.5 5.5M166.3 80.9l.1 .1 13.5 5.5M166.3 80.9l13.5 5.5M166.4 81.9l-.2 .2M166.4 82.4v.1M166.4 82.4l13.5 5.5M166.4 82.3v.1M166.5 81.9l.1 .1M166.6 81.1v.1"/>
<path d="M166.6 81.2l13.5 5.5M166.6 81.2v.1M166.7 83l-.9 .6M166.8 82h.1M167 80.2v.5M167.1 80.7v-.6l-1 .7v2.3l.3-.2M167.4 83.3l-4 2.9M179.7 87.2l.4 .2M179.7 88l.2 .1M179.8 86.8l.3 .1M179.9 87.8l.2-.1-.1 .4zM179.9 87l.3 .1"/>
<path d="M180.1 87.7l-.2-.1 .3 .1M180.1 87.8h.1M180.1 86.3l.2 .1M180.2 86.4h.2a.26 .26 0 0 1 0 .3 .26 .26 0 0 1-.3 .1zM180.2 87.4l.2 .1"/>
<circle cx="179.6" cy="88.1" r=".16"/>
<circle cx="179.7" cy="86.9" r=".23"/>
<circle cx="179.8" cy="87.5" r=".17"/>
<circle cx="180" cy="86.2" r=".23"/>
<circle cx="180.2" cy="87.3" r=".15"/>
<circle cx="180.3" cy="87.6" r=".17"/>
</g>
<g font-size="8.5">
<text x="215.3" y="174.2">BOTTOM</text>
<text x="203.2" y="182.3">TRANSMISSION</text>
<text x="198.9" y="195.5">A</text>
<text x="223.3" y="195.4">TB1</text>
</g>
<g font-size="8.1">
<text x="67.6" y="8.9">2</text>
<text x="207.3" y="8.9">1</text>
<text x="4.4" y="56.1">B</text>
<text x="270.4" y="56.1">B</text>
<text x="3.7" y="164.1">A</text>
<text x="269.7" y="164.1">A</text>
<text x="67.6" y="212.4">2</text>
<text x="207.3" y="212.4">1</text>
</g>
<text font-size="6.9" x="211.9" y="160.1">RDS TABLET</text>
<g font-size="3.4">
<text x="197.8" y="166">TITLE:</text>
<text x="198.7" y="188.1">SIZE</text>
<text x="207.5" y="188.1">DWG. NO.</text>
<text x="256.5" y="188.2">REV</text>
<text x="198.8" y="201.7">SCALE: 1:5</text>
<text x="217.7" y="201.8">WEIGHT:</text>
<text x="244.5" y="201.7">SHEET 1 OF 2</text>
</g>
<g font-size="3.2">
<text x="57.7" y="99.7">NO.</text>
<text x="91.8" y="99.7">PART NUMBER</text>
<text x="158.3" y="99.7">DESCRIPTION</text>
<text x="218.9" y="99.7">VENDOR</text>
<text x="252.6" y="99.7">QTY.</text>
<text x="59.7" y="106">1</text>
<text x="74.1" y="106">TB1-016-TRANSMISSION-PLATE-BOT</text>
<text x="144.9" y="106">TRANSMISSION PLATE, BOTTOM</text>
<text x="255.1" y="106">1</text>
<text x="59.7" y="112.4">2</text>
<text x="74.1" y="112.4">TB1-DRIVE-TRAIN</text>
<text x="158.9" y="112.4">DRIVE TRAIN</text>
<text x="255.1" y="112.4">2</text>
<text x="59.7" y="118.7">3</text>
<text x="74.1" y="118.7">TB1-008-TENSION-BAR</text>
<text x="158.3" y="118.7">TENSION BAR</text>
<text x="255.1" y="118.7">2</text>
<text x="59.7" y="125.1">4</text>
<text x="74.1" y="125.1">7804K117</text>
<text x="146.1" y="125.1">BEARING, 8MM SHAFT, 688-2Z</text>
<text x="211.8" y="125.1">MCMASTER-CARR</text>
<text x="255.1" y="125.1">2</text>
<text x="59.7" y="131.4">5</text>
<text x="74.1" y="131.4">TB1-009-PULLEY-SPACER</text>
<text x="156.5" y="131.4">PULLEY SPACER</text>
<text x="255.1" y="131.4">2</text>
<text x="59.7" y="137.8">6</text>
<text x="74.1" y="137.8">98689A113</text>
<text x="154.8" y="137.8">M4 WASHER, FLAT</text>
<text x="211.8" y="137.8">MCMASTER-CARR</text>
<text x="254.3" y="137.8">10</text>
<text x="59.7" y="144.1">7</text>
<text x="74.1" y="144.1">91290A174</text>
<text x="138" y="144.1">M4X0.7X40L, SOCKET HEAD CAP SCREW</text>
<text x="211.8" y="144.1">MCMASTER-CARR</text>
<text x="255.1" y="144.1">2</text>
<text x="59.7" y="150.5">8</text>
<text x="74.1" y="150.5">91292A118</text>
<text x="138" y="150.5">M4X0.7X16L, SOCKET HEAD CAP SCREW</text>
<text x="211.8" y="150.5">MCMASTER-CARR</text>
<text x="255.1" y="150.5">8</text>
</g>
<text font-size="3" x="14" y="213.5">SOLIDWORKS Educational Product. For Instructional Use Only.</text>
<g font-size="2.5">
<text x="176.7" y="161.3">STP</text>
<text x="186.7" y="161.4">6/8/22</text>
</g>
<text font-size="2.4" x="119.8" y="156.2">UNLESS OTHERWISE SPECIFIED:</text>
<g font-size="2.2">
<text x="119.5" y="161.8">DIMENSIONS ARE IN INCHES</text>
<text x="154.8" y="161.4">DRAWN</text>
<text x="175.4" y="156.6">NAME</text>
<text x="187.9" y="156.7">DATE</text>
<text x="119.5" y="164.4">TOLERANCES:</text>
<text x="119.5" y="167.1">FRACTIONAL</text>
<text x="154.9" y="166.3">CHECKED</text>
<text x="119.5" y="169.7">ANGULAR: MACH</text>
<text x="119.5" y="172.4">TWO PLACE DECIMAL</text>
<text x="142.6" y="169.7">BEND</text>
<text x="154.8" y="171">ENG APPR.</text>
<text x="119.5" y="175">THREE PLACE DECIMAL</text>
<text x="154.9" y="175.7">MFG APPR.</text>
<text x="154.9" y="180.4">Q.A.</text>
<text x="154.9" y="184.6">COMMENTS:</text>
</g>
<g font-size="2">
<text x="119.2" y="180.6">INTERPRET GEOMETRIC</text>
<text x="119.2" y="183.1">TOLERANCING PER:</text>
<text x="119.1" y="186.7">MATERIAL</text>
<text x="119.1" y="193.5">FINISH</text>
</g>
</svg>
